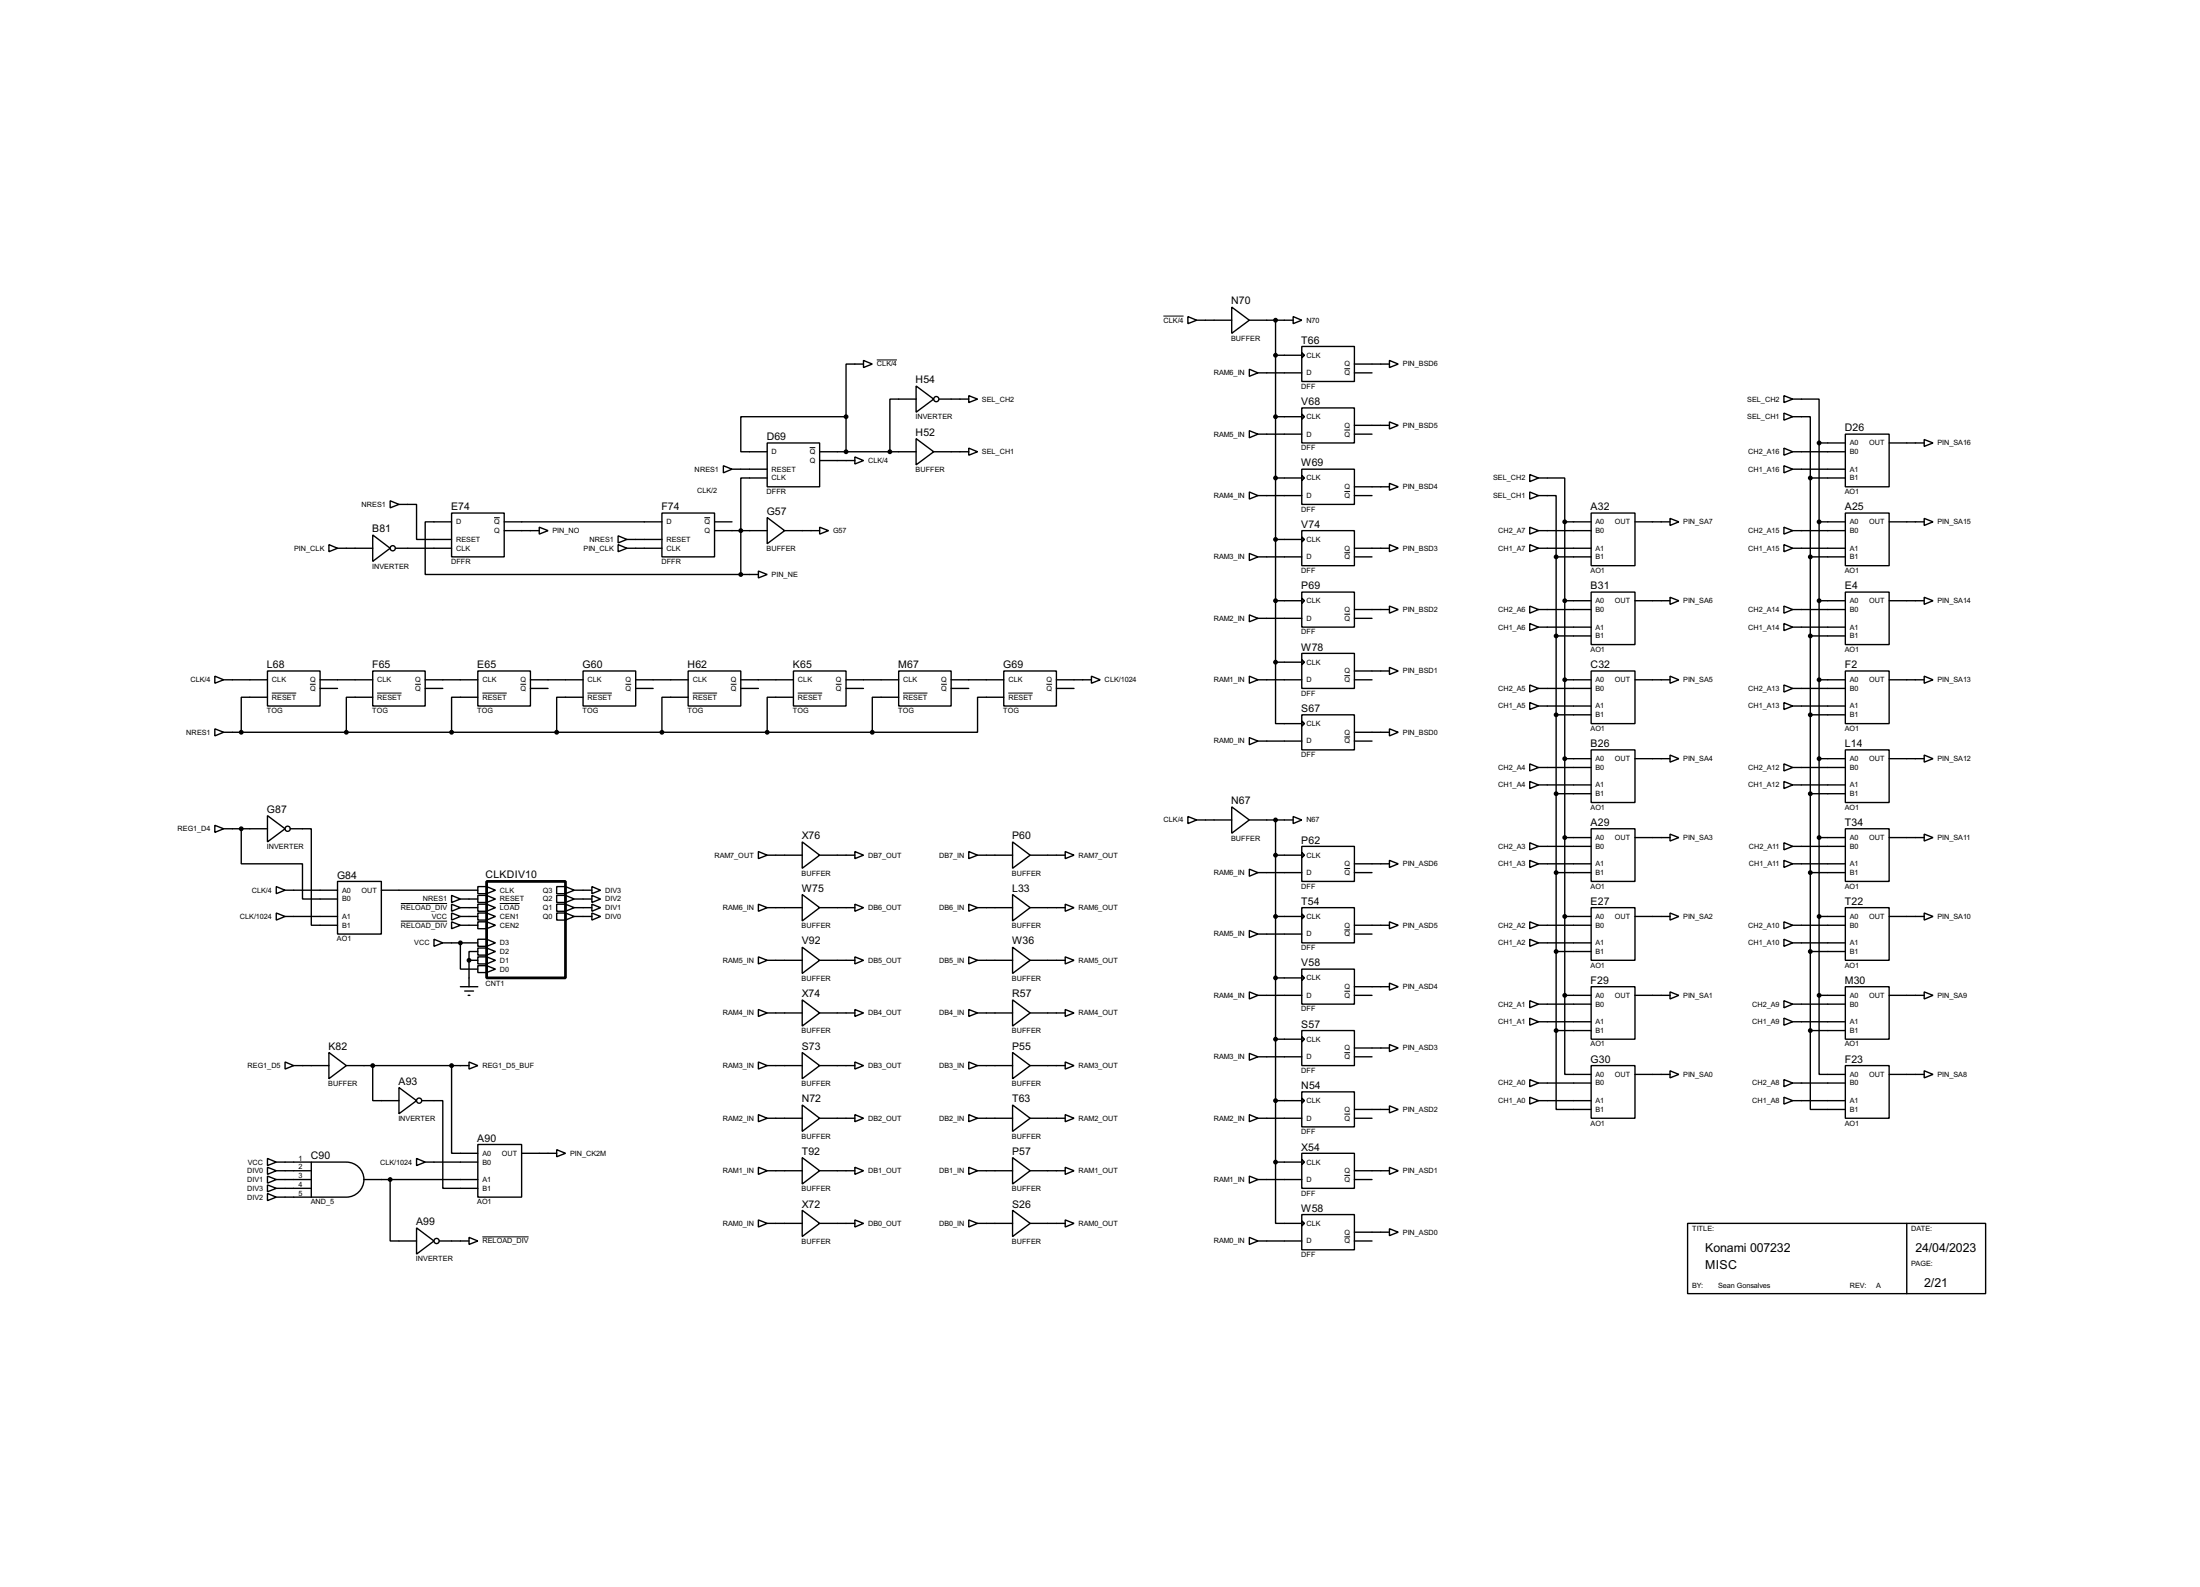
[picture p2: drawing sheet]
<svg xmlns="http://www.w3.org/2000/svg" width="637mm" height="460mm" viewBox="0 0 637 460" stroke-linecap="round" stroke-linejoin="round" font-family="sans-serif">
<g fill="none" stroke="#000" stroke-width=".4">
<path d="M344.2 91.7l2.6 1.1-2.6 1zM346.8 92.8h10.1M356.9 89l5.1 3.8-5.1 3.8zM362 92.8h12.7M369.6 92.8v99M374.7 91.7l2.5 1.1-2.5 1zM250.2 104.4l2.6 1.1-2.6 1zM250.2 105.5h-5v15.2M265.5 111.8l5.1 3.8-5.1 3.8zM265.5 115.6h-7.6v15.3M272.1 115.6h8.6M280.7 114.6l2.6 1-2.6 1z"/>
<path d="M362 107l2.5 1-2.5 1zM364.5 108h12.7M369.6 102.9h7.6M377.2 118.2h15.3v10.1h-15.3zM377.2 119.9l.8 .8-.8 .8zM377.2 100.4h15.3v10.1h-15.3zM377.2 102.2l.8 .7-.8 .8zM392.5 108h5.1M392.5 105.5h10.1M402.6 104.4l2.6 1.1-2.6 1zM516.9 114.6l2.6 1-2.6 1zM516.9 119.7l2.6 1-2.6 1z"/>
<path d="M519.5 115.6h7.6v12.7M209.6 134.9l2.5 1-2.5 1.1zM212.1 135.9h10.2M222.3 128.3h15.2v12.7h-15.2zM222.3 138.5h-7.6v27.9M237.5 130.9h28M237.5 133.4h10.2M245.2 120.7h-30.5v10.2h7.6M245.2 120.7v10.2M247.7 132.4l2.5 1-2.5 1zM265.5 127.1l5.1 3.8-5.1 3.8zM270.6 130.9h10.1"/>
<path d="M280.7 129.8l2.6 1.1-2.6 1zM362 124.8l2.5 1-2.5 1zM364.5 125.8h12.7M369.6 138.5h7.6M369.6 120.7h7.6M377.2 135.9h15.3v10.2h-15.3zM377.2 137.7l.8 .8-.8 .7zM392.5 123.2h10.1M392.5 125.8h5.1M402.6 122.2l2.6 1-2.6 1.1zM443.3 137.5l2.5 1-2.5 1zM445.8 138.5h7.6v12.7"/>
<path d="M516.9 129.8l2.6 1.1-2.6 1zM516.9 134.9l2.6 1-2.6 1.1zM519.5 120.7h5.1v17.8M519.5 130.9h15.2M519.5 135.9h15.2M524.6 138.5h10.1M524.6 138.5v160M527.1 128.3h7.6M527.1 128.3v160M534.7 125.8h12.7v15.2h-12.7zM547.4 128.3h10.2M557.6 127.3l2.5 1-2.5 1z"/>
<path d="M95.3 157.8l2.5 1-2.5 1zM97.8 158.8h10.2M108 155l5.1 3.8-5.1 3.8zM113.1 145.1l2.5 1-2.5 1zM114.6 158.8h16.3M115.6 146.1h5.1v10.2h10.2M130.9 148.6h15.2v12.7h-15.2zM130.9 151.2h-7.7v15.2h91.5M146.1 151.2h45.7M146.1 153.7h10.2M156.3 152.7l2.5 1-2.5 1zM179.1 157.8l2.6 1-2.6 1z"/>
<path d="M179.1 155.2l2.6 1.1-2.6 1zM181.7 158.8h10.1M181.7 156.3h10.1M191.8 148.6h15.3v12.7h-15.3zM207.1 151.2h5M207.1 153.7h15.2M222.3 149.9l5.1 3.8-5.1 3.8zM227.4 153.7h10.1M237.5 152.7l2.6 1-2.6 1zM362 142.5l2.5 1.1-2.5 1zM364.5 143.6h12.7M369.6 156.3h7.6"/>
<path d="M377.2 153.7h15.3v10.2h-15.3zM377.2 155.5l.8 .8-.8 .7zM392.5 158.8h10.1M392.5 141h10.1M392.5 143.6h5.1M402.6 140l2.6 1-2.6 1zM402.6 157.8l2.6 1-2.6 1zM443.3 152.7l2.5 1-2.5 1zM443.3 157.8l2.5 1-2.5 1zM443.3 142.5l2.5 1.1-2.5 1zM445.8 143.6h5.1v17.7M445.8 158.8h15.3"/>
<path d="M445.8 153.7h15.3M453.4 151.2h7.7M453.4 151.2v137.1M461.1 148.6h12.7v15.3h-12.7zM473.8 151.2h10.1M483.9 150.2l2.6 1-2.6 1zM516.9 157.8l2.6 1-2.6 1zM516.9 152.7l2.6 1-2.6 1zM519.5 158.8h15.2M519.5 153.7h15.2M527.1 151.2h7.6M534.7 148.6h12.7v15.3h-12.7z"/>
<path d="M547.4 151.2h10.2M557.6 150.2l2.5 1-2.5 1zM214.7 166.4h5.1M219.8 165.4l2.5 1-2.5 1zM362 160.3l2.5 1-2.5 1.1zM362 178.1l2.5 1-2.5 1zM364.5 161.3h12.7M364.5 179.1h12.7M369.6 174h7.6M377.2 171.5h15.3v10.2h-15.3zM377.2 173.3l.8 .7-.8 .8zM392.5 176.6h10.1"/>
<path d="M392.5 161.3h5.1M392.5 179.1h5.1M402.6 175.6l2.6 1-2.6 1zM443.3 175.6l2.5 1-2.5 1zM445.8 176.6h15.3M450.9 161.3h10.2M450.9 161.3v137.2M453.4 174h7.7M461.1 171.5h12.7v15.2h-12.7zM473.8 174h10.1M483.9 173l2.6 1-2.6 1.1zM516.9 175.6l2.6 1-2.6 1z"/>
<path d="M519.5 176.6h15.2M524.6 161.3h10.1M527.1 174h7.6M534.7 171.5h12.7v15.2h-12.7zM547.4 174h10.2M557.6 173l2.5 1-2.5 1.1zM62.3 195.9l2.5 1-2.5 1zM64.8 196.9h12.7M77.5 194.4h15.3v10.1h-15.3zM92.8 196.9h15.2M92.8 199.4h5M108 194.4h15.2v10.1h-15.2z"/>
<path d="M123.2 196.9h15.3M123.2 199.4h5.1M138.5 194.4h15.2v10.1h-15.2zM153.7 196.9h15.3M153.7 199.4h5.1M169 194.4h15.2v10.1h-15.2zM184.2 196.9h15.2M184.2 199.4h5.1M199.4 194.4h15.3v10.1h-15.3zM214.7 196.9h15.2M214.7 199.4h5.1M229.9 194.4h15.3v10.1h-15.3z"/>
<path d="M245.2 196.9h15.2M245.2 199.4h5M260.4 194.4h15.2v10.1h-15.2zM275.6 196.9h15.3M275.6 199.4h5.1M290.9 194.4h15.2v10.1h-15.2zM306.1 196.9h10.2M306.1 199.4h5.1M316.3 195.9l2.5 1-2.5 1zM362 195.9l2.5 1-2.5 1zM364.5 196.9h12.7M369.6 191.8v17.8h7.6"/>
<path d="M369.6 191.8h7.6M377.2 189.3h15.3v10.1h-15.3zM377.2 191.1l.8 .7-.8 .8zM392.5 196.9h5.1M392.5 194.4h10.1M402.6 193.3l2.6 1.1-2.6 1zM443.3 198.4l2.5 1-2.5 1.1zM443.3 180.6l2.5 1.1-2.5 1zM445.8 199.4h15.3M445.8 181.7h15.3M450.9 184.2h10.2M453.4 196.9h7.7"/>
<path d="M461.1 194.4h12.7v15.2h-12.7zM473.8 196.9h10.1M483.9 195.9l2.6 1-2.6 1zM516.9 198.4l2.6 1-2.6 1.1zM516.9 180.6l2.6 1.1-2.6 1zM519.5 199.4h15.2M519.5 181.7h15.2M524.6 184.2h10.1M527.1 196.9h7.6M534.7 194.4h12.7v15.2h-12.7zM547.4 196.9h10.2M557.6 195.9l2.5 1-2.5 1z"/>
<path d="M62.3 211.1l2.5 1-2.5 1.1zM64.8 212.1h188M77.5 202h-7.6v10.1M108 202h-7.6v10.1M138.5 202h-7.6v10.1M169 202h-7.7v10.1M199.4 202h-7.6v10.1M229.9 202h-7.6v10.1M260.4 202h-7.6v10.1M290.9 202h-7.6v10.1h-30.5M362 213.7l2.5 1-2.5 1zM364.5 214.7h12.7"/>
<path d="M377.2 207.1h15.3v10.1h-15.3zM377.2 208.8l.8 .8-.8 .8zM392.5 212.1h10.1M392.5 214.7h5.1M402.6 211.1l2.6 1-2.6 1.1zM443.3 203.5l2.5 1-2.5 1zM445.8 204.5h15.3M450.9 207.1h10.2M453.4 219.8h7.7M461.1 217.2h12.7v15.3h-12.7zM473.8 219.8h10.1M483.9 218.7l2.6 1.1-2.6 1z"/>
<path d="M516.9 203.5l2.6 1-2.6 1zM519.5 204.5h15.2M524.6 207.1h10.1M527.1 219.8h7.6M534.7 217.2h12.7v15.3h-12.7zM547.4 219.8h10.2M557.6 218.7l2.5 1.1-2.5 1zM62.3 239.1l2.5 1-2.5 1zM77.5 236.3l5.1 3.8-5.1 3.8zM344.2 236.5l2.6 1-2.6 1.1zM346.8 237.5h10.1M356.9 233.7l5.1 3.8-5.1 3.9z"/>
<path d="M362 237.5h12.7M369.6 237.5v99.1M374.7 236.5l2.5 1-2.5 1.1zM443.3 221.3l2.5 1-2.5 1zM443.3 226.4l2.5 1-2.5 1zM445.8 222.3h15.3M445.8 227.4h15.3M450.9 229.9h10.2M516.9 221.3l2.6 1-2.6 1zM516.9 226.4l2.6 1-2.6 1zM519.5 222.3h15.2M519.5 227.4h15.2"/>
<path d="M524.6 229.9h10.1M64.8 240.1h12.7M69.9 240.1v10.1h17.8v10.2h10.1M80.1 256.8l2.5 1.1-2.5 1zM82.6 257.9h15.2M84.1 240.1h6.1v27.9h7.6M97.8 255.3h12.7v15.3h-12.7zM110.5 257.9h28M130.9 259.4l2.5 1-2.5 1zM138.5 256.8h2.5l2.6 1.1-2.6 1h-2.5zM138.5 259.4h2.5l2.6 1-2.6 1h-2.5zM141 256.8v2.1"/>
<path d="M141 259.4v2M161.3 259.4h2.6l2.5 1-2.5 1h-2.6zM161.3 256.8h2.6l2.5 1.1-2.5 1h-2.6zM163.9 256.8v2.1M163.9 259.4v2M166.4 257.9h5.1M171.5 259.4l2.5 1-2.5 1zM171.5 256.8l2.5 1.1-2.5 1zM219.8 246.7l2.5 1-2.5 1zM222.3 247.7h10.2M232.5 243.9l5 3.8-5 3.8zM232.5 259.1l5 3.8-5 3.9z"/>
<path d="M237.5 247.7h10.2M247.7 246.7l2.5 1-2.5 1zM280.7 246.7l2.6 1-2.6 1zM283.3 247.7h10.1M293.4 243.9l5.1 3.8-5.1 3.8zM293.4 259.1l5.1 3.8-5.1 3.9zM298.5 247.7h10.2M308.7 246.7l2.5 1-2.5 1zM362 251.8l2.5 1-2.5 1zM364.5 252.8h12.7M369.6 247.7h7.6M377.2 245.2h15.3v10.1h-15.3z"/>
<path d="M377.2 246.9l.8 .8-.8 .8zM392.5 252.8h5.1M392.5 250.2h10.1M402.6 249.2l2.6 1-2.6 1.1zM443.3 244.1l2.5 1.1-2.5 1zM443.3 249.2l2.5 1-2.5 1.1zM445.8 245.2h15.3M445.8 250.2h15.3M450.9 252.8h10.2M453.4 242.6h7.7M461.1 240.1h12.7v15.2h-12.7zM473.8 242.6h10.1"/>
<path d="M483.9 241.6l2.6 1-2.6 1zM516.9 244.1l2.6 1.1-2.6 1zM516.9 249.2l2.6 1-2.6 1.1zM519.5 245.2h15.2M519.5 250.2h15.2M524.6 252.8h10.1M527.1 242.6h7.6M534.7 240.1h12.7v15.2h-12.7zM547.4 242.6h10.2M557.6 241.6l2.5 1-2.5 1zM80.1 264.5l2.5 1-2.5 1zM82.6 265.5h15.2"/>
<path d="M125.8 272.1l2.5 1-2.5 1zM128.3 273.1h10.2M130.9 261.9l2.5 1-2.5 1.1zM130.9 267l2.5 1-2.5 1zM130.9 264.5l2.5 1-2.5 1zM133.4 273.1v7.6h5.1M133.4 265.5h5.1M133.4 268h5.1M133.4 262.9h5.1M133.4 260.4h5.1M135.9 278.2h2.6M135.9 278.2v7.6"/>
<path d="M138.5 261.9h2.5l2.6 1-2.6 1.1h-2.5zM138.5 272.1h2.5l2.6 1-2.6 1h-2.5zM138.5 274.6h2.5l2.6 1-2.6 1.1h-2.5zM138.5 277.2h2.5l2.6 1-2.6 1h-2.5zM138.5 279.7h2.5l2.6 1-2.6 1h-2.5zM138.5 264.5h2.5l2.6 1-2.6 1h-2.5zM138.5 267h2.5l2.6 1-2.6 1h-2.5zM138.5 275.6h-2.6v2.6M141 261.9v2.1M141 264.5v2M141 267v2M141 272.1v2"/>
<path d="M141 274.6v2.1M141 277.2v2M141 279.7v2M161.3 264.5h2.6l2.5 1-2.5 1h-2.6zM161.3 261.9h2.6l2.5 1-2.5 1.1h-2.6zM163.9 261.9v2.1M163.9 264.5v2M166.4 265.5h5.1M166.4 262.9h5.1M166.4 260.4h5.1M171.5 264.5l2.5 1-2.5 1zM171.5 261.9l2.5 1-2.5 1.1z"/>
<path d="M219.8 277.2l2.5 1-2.5 1zM219.8 261.9l2.5 1-2.5 1.1zM222.3 278.2h10.2M222.3 262.9h10.2M232.5 274.4l5 3.8-5 3.8zM237.5 278.2h10.2M237.5 262.9h10.2M247.7 277.2l2.5 1-2.5 1zM247.7 261.9l2.5 1-2.5 1.1zM280.7 261.9l2.6 1-2.6 1.1zM280.7 277.2l2.6 1-2.6 1zM283.3 278.2h10.1"/>
<path d="M283.3 262.9h10.1M293.4 274.4l5.1 3.8-5.1 3.8zM298.5 278.2h10.2M298.5 262.9h10.2M308.7 277.2l2.5 1-2.5 1zM308.7 261.9l2.5 1-2.5 1.1zM362 269.5l2.5 1.1-2.5 1zM364.5 270.6h12.7M369.6 265.5h7.6M377.2 262.9h15.3v10.2h-15.3zM377.2 264.7l.8 .8-.8 .7zM392.5 268h10.1"/>
<path d="M392.5 270.6h5.1M402.6 267l2.6 1-2.6 1zM443.3 272.1l2.5 1-2.5 1zM443.3 267l2.5 1-2.5 1zM445.8 273.1h15.3M445.8 268h15.3M450.9 275.6h10.2M453.4 265.5h7.7M461.1 262.9h12.7v15.3h-12.7zM473.8 265.5h10.1M483.9 264.5l2.6 1-2.6 1zM516.9 267l2.6 1-2.6 1z"/>
<path d="M516.9 272.1l2.6 1-2.6 1zM519.5 273.1h15.2M519.5 268h15.2M524.6 275.6h10.1M527.1 265.5h7.6M534.7 262.9h12.7v15.3h-12.7zM547.4 265.5h10.2M557.6 264.5l2.5 1-2.5 1zM133.4 285.8h5.1M134.7 287.1h2.5M135.7 288.3h.5M219.8 292.4l2.5 1-2.5 1z"/>
<path d="M222.3 293.4h10.2M232.5 289.6l5 3.8-5 3.8zM237.5 293.4h10.2M247.7 292.4l2.5 1-2.5 1zM280.7 292.4l2.6 1-2.6 1zM283.3 293.4h10.1M293.4 289.6l5.1 3.8-5.1 3.8zM298.5 293.4h10.2M308.7 292.4l2.5 1-2.5 1zM362 287.3l2.5 1-2.5 1.1zM364.5 288.3h12.7M369.6 283.3h7.6"/>
<path d="M377.2 298.5h15.3v10.2h-15.3zM377.2 280.7h15.3v10.2h-15.3zM377.2 282.5l.8 .8-.8 .7zM392.5 288.3h5.1M392.5 285.8h10.1M402.6 284.8l2.6 1-2.6 1zM443.3 289.9l2.5 1-2.5 1zM443.3 294.9l2.5 1.1-2.5 1zM445.8 290.9h15.3M445.8 296h15.3M450.9 298.5v22.9h10.2M450.9 298.5h10.2"/>
<path d="M453.4 288.3v22.9h7.7M453.4 288.3h7.7M461.1 285.8h12.7v15.2h-12.7zM473.8 288.3h10.1M483.9 287.3l2.6 1-2.6 1.1zM516.9 289.9l2.6 1-2.6 1zM516.9 294.9l2.6 1.1-2.6 1zM519.5 290.9h15.2M519.5 296h15.2M524.6 298.5v22.9h10.1M524.6 298.5h10.1M527.1 288.3v22.9h7.6"/>
<path d="M527.1 288.3h7.6M534.7 285.8h12.7v15.2h-12.7zM547.4 288.3h10.2M557.6 287.3l2.5 1-2.5 1.1zM82.6 307.6l2.5 1.1-2.5 1zM85.1 308.7h10.2M95.3 304.9l5.1 3.8-5.1 3.8zM100.4 308.7h35.5M108 308.7v10.1h7.6M115.6 315l5.1 3.8-5.1 3.8zM122.2 318.8h6.1v25.4h10.2M130.9 308.7v25.4h7.6"/>
<path d="M135.9 307.6l2.6 1.1-2.6 1zM219.8 307.6l2.5 1.1-2.5 1zM222.3 308.7h10.2M232.5 304.9l5 3.8-5 3.8zM237.5 308.7h10.2M247.7 307.6l2.5 1.1-2.5 1zM280.7 307.6l2.6 1.1-2.6 1zM283.3 308.7h10.1M293.4 304.9l5.1 3.8-5.1 3.8zM298.5 308.7h10.2M308.7 307.6l2.5 1.1-2.5 1zM362 305.1l2.5 1-2.5 1z"/>
<path d="M364.5 306.1h12.7M369.6 318.8h7.6M369.6 301h7.6M377.2 300.3l.8 .7-.8 .8zM377.2 316.3h15.3v10.1h-15.3zM377.2 318.1l.8 .7-.8 .8zM392.5 303.6h10.1M392.5 306.1h5.1M402.6 302.6l2.6 1-2.6 1zM443.3 317.8l2.5 1-2.5 1zM443.3 312.7l2.5 1-2.5 1.1zM445.8 318.8h15.3"/>
<path d="M445.8 313.7h15.3M461.1 308.7h12.7v15.2h-12.7zM473.8 311.2h10.1M483.9 310.2l2.6 1-2.6 1zM516.9 312.7l2.6 1-2.6 1.1zM516.9 317.8l2.6 1-2.6 1zM519.5 318.8h15.2M519.5 313.7h15.2M534.7 308.7h12.7v15.2h-12.7zM547.4 311.2h10.2M557.6 310.2l2.5 1-2.5 1zM77.5 335.6l2.6 1-2.6 1z"/>
<path d="M77.5 338.1l2.6 1-2.6 1.1zM80.1 339.1h10.1M80.1 336.6h10.1M90.2 336.6h10.2a5.1 5.1 0 0 1 5.1 5.1 5.1 5.1 0 0 1-5.1 5.1h-10.2zM120.7 335.6l2.5 1-2.5 1zM123.2 336.6h15.3M138.5 331.5h12.7v15.3h-12.7zM151.2 334.1h10.1M161.3 333l2.6 1.1-2.6 1zM219.8 338.1l2.5 1-2.5 1.1zM219.8 322.9l2.5 1-2.5 1zM222.3 323.9h10.2"/>
<path d="M222.3 339.1h10.2M232.5 320.1l5 3.8-5 3.8zM232.5 335.3l5 3.8-5 3.9zM237.5 323.9h10.2M237.5 339.1h10.2M247.7 322.9l2.5 1-2.5 1zM247.7 338.1l2.5 1-2.5 1.1zM280.7 338.1l2.6 1-2.6 1.1zM280.7 322.9l2.6 1-2.6 1zM283.3 323.9h10.1M283.3 339.1h10.1M293.4 335.3l5.1 3.8-5.1 3.9z"/>
<path d="M293.4 320.1l5.1 3.8-5.1 3.8zM298.5 323.9h10.2M298.5 339.1h10.2M308.7 338.1l2.5 1-2.5 1.1zM308.7 322.9l2.5 1-2.5 1zM362 322.9l2.5 1-2.5 1zM364.5 323.9h12.7M369.6 336.6v17.8h7.6M369.6 336.6h7.6M377.2 334.1h15.3v10.1h-15.3zM377.2 335.8l.8 .8-.8 .8zM392.5 323.9h5.1"/>
<path d="M392.5 339.1h10.1M392.5 321.4h10.1M402.6 338.1l2.6 1-2.6 1.1zM402.6 320.3l2.6 1.1-2.6 1zM77.5 345.7l2.6 1.1-2.6 1zM77.5 343.2l2.6 1-2.6 1zM77.5 340.7l2.6 1-2.6 1zM80.1 341.7h10.1M80.1 346.8h10.1M80.1 344.2h10.1M105.5 341.7h33M113.1 341.7v17.8h7.6"/>
<path d="M120.7 355.7l5.1 3.8-5.1 3.8zM127.3 359.5h8.6M135.9 358.4l2.6 1.1-2.6 1zM219.8 353.4l2.5 1-2.5 1zM222.3 354.4h10.2M232.5 350.6l5 3.8-5 3.8zM237.5 354.4h10.2M247.7 353.4l2.5 1-2.5 1zM280.7 353.4l2.6 1-2.6 1zM283.3 354.4h10.1M293.4 350.6l5.1 3.8-5.1 3.8zM298.5 354.4h10.2"/>
<path d="M308.7 353.4l2.5 1-2.5 1zM362 358.4l2.5 1.1-2.5 1zM362 340.7l2.5 1-2.5 1zM364.5 359.5h12.7M364.5 341.7h12.7M377.2 351.8h15.3v10.2h-15.3zM377.2 353.6l.8 .8-.8 .7zM392.5 359.5h5.1M392.5 341.7h5.1M392.5 356.9h10.1M402.6 355.9l2.6 1-2.6 1zM489 354.4h86.4v20.3h-86.4z"/>
<path d="M552.5 354.4v20.3"/>
<circle cx="271.3" cy="115.6" r=".75"/>
<circle cx="113.8" cy="158.8" r=".75"/>
<circle cx="83.3" cy="240.1" r=".75"/>
<circle cx="121.4" cy="318.8" r=".75"/>
<circle cx="126.5" cy="359.5" r=".75"/>
</g>
<g fill="none" stroke="#000" stroke-width=".29">
<path d="M337.1 91.6h5.9M254.1 104.3h5.8M389.6 106.8h1.6M234.6 129.7h1.7M389.6 124.6h1.6M143.2 150h1.6M204.1 150h1.7M389.6 142.4h1.6M389.6 177.9h1.6M389.6 160.1h1.6M89.8 198.2h1.7M120.3 198.2h1.7"/>
<path d="M150.8 198.2h1.7M181.3 198.2h1.6M211.8 198.2h1.6M242.2 198.2h1.7M272.7 198.2h1.7M303.2 198.2h1.7M389.6 195.7h1.6M78.8 200.8h7.1M109.3 200.8h7.1M139.8 200.8h7.1M170.2 200.8h7.1M200.7 200.8h7.1"/>
<path d="M231.2 200.8h7.1M261.7 200.8h7.1M292.2 200.8h7.1M389.6 213.5h1.6M389.6 251.6h1.6M116.2 261.7h13.4M116.2 266.8h13.4M144.8 261.7h5.8M389.6 269.4h1.6M389.6 287.1h1.6M389.6 304.9h1.6M389.6 322.7h1.6"/>
<path d="M139.8 358.3h13.4M389.6 358.3h1.6M389.6 340.5h1.6"/>
</g>
<g fill="#000" stroke="#000" stroke-width=".4">
<circle cx="369.6" cy="92.8" r=".5"/>
<circle cx="369.6" cy="102.9" r=".5"/>
<circle cx="245.1" cy="120.7" r=".5"/>
<circle cx="245.1" cy="130.9" r=".5"/>
<circle cx="257.8" cy="130.9" r=".5"/>
<circle cx="369.6" cy="138.5" r=".5"/>
<circle cx="369.6" cy="120.7" r=".5"/>
<circle cx="524.5" cy="138.5" r=".5"/>
<circle cx="527.1" cy="128.3" r=".5"/>
<circle cx="214.6" cy="153.7" r=".5"/>
<circle cx="369.6" cy="156.3" r=".5"/>
<circle cx="453.4" cy="151.2" r=".5"/>
<circle cx="527.1" cy="151.2" r=".5"/>
<circle cx="214.6" cy="166.4" r=".5"/>
<circle cx="369.6" cy="174" r=".5"/>
<circle cx="450.9" cy="161.3" r=".5"/>
<circle cx="453.4" cy="174" r=".5"/>
<circle cx="524.5" cy="161.3" r=".5"/>
<circle cx="527.1" cy="174" r=".5"/>
<circle cx="369.6" cy="191.8" r=".5"/>
<circle cx="450.9" cy="184.2" r=".5"/>
<circle cx="453.4" cy="196.9" r=".5"/>
<circle cx="524.5" cy="184.2" r=".5"/>
<circle cx="527.1" cy="196.9" r=".5"/>
<circle cx="69.9" cy="212.1" r=".5"/>
<circle cx="100.3" cy="212.1" r=".5"/>
<circle cx="130.8" cy="212.1" r=".5"/>
<circle cx="161.3" cy="212.1" r=".5"/>
<circle cx="191.8" cy="212.1" r=".5"/>
<circle cx="222.3" cy="212.1" r=".5"/>
<circle cx="252.7" cy="212.1" r=".5"/>
<circle cx="450.9" cy="207.1" r=".5"/>
<circle cx="453.4" cy="219.8" r=".5"/>
<circle cx="524.5" cy="207.1" r=".5"/>
<circle cx="527.1" cy="219.8" r=".5"/>
<circle cx="369.6" cy="237.5" r=".5"/>
<circle cx="450.9" cy="229.9" r=".5"/>
<circle cx="524.5" cy="229.9" r=".5"/>
<circle cx="69.9" cy="240.1" r=".5"/>
<circle cx="369.6" cy="247.7" r=".5"/>
<circle cx="450.9" cy="252.8" r=".5"/>
<circle cx="453.4" cy="242.6" r=".5"/>
<circle cx="524.5" cy="252.8" r=".5"/>
<circle cx="527.1" cy="242.6" r=".5"/>
<circle cx="133.4" cy="273.1" r=".5"/>
<circle cx="135.9" cy="278.2" r=".5"/>
<circle cx="369.6" cy="265.5" r=".5"/>
<circle cx="450.9" cy="275.6" r=".5"/>
<circle cx="453.4" cy="265.5" r=".5"/>
<circle cx="524.5" cy="275.6" r=".5"/>
<circle cx="527.1" cy="265.5" r=".5"/>
<circle cx="369.6" cy="283.3" r=".5"/>
<circle cx="450.9" cy="298.5" r=".5"/>
<circle cx="453.4" cy="288.3" r=".5"/>
<circle cx="524.5" cy="298.5" r=".5"/>
<circle cx="527.1" cy="288.3" r=".5"/>
<circle cx="108" cy="308.7" r=".5"/>
<circle cx="130.8" cy="308.7" r=".5"/>
<circle cx="369.6" cy="318.8" r=".5"/>
<circle cx="369.6" cy="301" r=".5"/>
<circle cx="369.6" cy="336.6" r=".5"/>
<circle cx="113" cy="341.7" r=".5"/>
</g>
<path d="M141 255.3h22.9v28h-22.9z" fill="none" stroke="#000" stroke-width=".8"/>
<g font-size="4">
<text x="494.1" y="362.5">Konami 007232</text>
<text x="555" y="362.5">24/04/2023</text>
<text x="494.1" y="367.6">MISC</text>
<text x="557.6" y="372.7">2/21</text>
</g>
<g font-size="3.4">
<text x="356.8" y="88.2">N70</text>
<text x="377.1" y="99.5">T66</text>
<text x="265.3" y="111">H54</text>
<text x="377.1" y="117.4">V68</text>
<text x="534.6" y="124.9">D26</text>
<text x="222.2" y="127.5">D69</text>
<text x="265.3" y="126.3">H52</text>
<text x="377.1" y="135.1">W69</text>
<text x="130.7" y="147.8">E74</text>
<text x="191.7" y="147.8">F74</text>
<text x="222.2" y="149.1">G57</text>
<text x="460.9" y="147.8">A32</text>
<text x="534.6" y="147.8">A25</text>
<text x="107.9" y="154.2">B81</text>
<text x="377.1" y="152.9">V74</text>
<text x="377.1" y="170.7">P69</text>
<text x="460.9" y="170.7">B31</text>
<text x="534.6" y="170.7">E4</text>
<text x="377.1" y="188.5">W78</text>
<text x="77.4" y="193.6">L68</text>
<text x="107.9" y="193.6">F65</text>
<text x="138.3" y="193.6">E65</text>
<text x="168.8" y="193.6">G60</text>
<text x="199.3" y="193.6">H62</text>
<text x="229.8" y="193.6">K65</text>
<text x="260.3" y="193.6">M67</text>
<text x="290.7" y="193.6">G69</text>
<text x="460.9" y="193.6">C32</text>
<text x="534.6" y="193.6">F2</text>
<text x="377.1" y="206.3">S67</text>
<text x="460.9" y="216.4">B26</text>
<text x="534.6" y="216.4">L14</text>
<text x="356.8" y="232.9">N67</text>
<text x="77.4" y="235.5">G87</text>
<text x="460.9" y="239.3">A29</text>
<text x="534.6" y="239.3">T34</text>
<text x="232.3" y="243.1">X76</text>
<text x="293.3" y="243.1">P60</text>
<text x="377.1" y="244.4">P62</text>
<text x="97.7" y="254.5">G84</text>
<text x="140.7" y="254.3">CLKDIV10</text>
<text x="232.3" y="258.3">W75</text>
<text x="293.3" y="258.3">L33</text>
<text x="377.1" y="262.1">T54</text>
<text x="460.9" y="262.1">E27</text>
<text x="534.6" y="262.1">T22</text>
<text x="232.3" y="273.6">V92</text>
<text x="293.3" y="273.6">W36</text>
<text x="377.1" y="279.9">V58</text>
<text x="460.9" y="285">F29</text>
<text x="534.6" y="285">M30</text>
<text x="232.3" y="288.8">X74</text>
<text x="293.3" y="288.8">R57</text>
<text x="377.1" y="297.7">S57</text>
<text x="95.2" y="304.1">K82</text>
<text x="232.3" y="304.1">S73</text>
<text x="293.3" y="304.1">P55</text>
<text x="460.9" y="307.9">G30</text>
<text x="534.6" y="307.9">F23</text>
<text x="115.5" y="314.2">A93</text>
<text x="377.1" y="315.5">N54</text>
<text x="232.3" y="319.3">N72</text>
<text x="293.3" y="319.3">T63</text>
<text x="90.1" y="335.8">C90</text>
<text x="138.3" y="330.7">A90</text>
<text x="232.3" y="334.5">T92</text>
<text x="293.3" y="334.5">P57</text>
<text x="377.1" y="333.3">X54</text>
<text x="232.3" y="349.8">X72</text>
<text x="293.3" y="349.8">S26</text>
<text x="377.1" y="351">W58</text>
<text x="120.6" y="354.9">A99</text>
</g>
<g font-size="2.4">
<text x="337.1" y="93.5">CLK/4</text>
<text x="378.5" y="93.5">N70</text>
<text x="356.7" y="98.7">BUFFER</text>
<text x="254.1" y="106.2">CLK/4</text>
<text x="378.5" y="103.6">CLK</text>
<text x="389.6" y="106.2">Q</text>
<text x="406.5" y="106.2">PIN_BSD6</text>
<text x="351.7" y="108.7">RAM6_IN</text>
<text x="377" y="112.6">DFF</text>
<text x="378.5" y="108.7">D</text>
<text x="389.6" y="108.7">Q</text>
<text x="284.5" y="116.3">SEL_CH2</text>
<text x="506.3" y="116.3">SEL_CH2</text>
<text x="265.3" y="121.5">INVERTER</text>
<text x="378.5" y="121.4">CLK</text>
<text x="389.6" y="123.9">Q</text>
<text x="406.5" y="123.9">PIN_BSD5</text>
<text x="506.3" y="121.4">SEL_CH1</text>
<text x="223.6" y="131.6">D</text>
<text x="234.6" y="131.6">Q</text>
<text x="284.5" y="131.6">SEL_CH1</text>
<text x="351.7" y="126.4">RAM5_IN</text>
<text x="377" y="130.4">DFF</text>
<text x="378.5" y="126.4">D</text>
<text x="389.6" y="126.4">Q</text>
<text x="506.6" y="131.6">CH2_A16</text>
<text x="536" y="131.6">B0</text>
<text x="536" y="129">A0</text>
<text x="541.6" y="129">OUT</text>
<text x="561.4" y="129">PIN_SA16</text>
<text x="201.3" y="136.6">NRES1</text>
<text x="223.6" y="136.6">RESET</text>
<text x="234.6" y="134.1">Q</text>
<text x="251.5" y="134.1">CLK/4</text>
<text x="265.3" y="136.8">BUFFER</text>
<text x="506.6" y="136.6">CH1_A16</text>
<text x="536" y="136.6">A1</text>
<text x="202" y="142.9">CLK/2</text>
<text x="222.1" y="143.1">DFFR</text>
<text x="223.6" y="139.2">CLK</text>
<text x="378.5" y="139.2">CLK</text>
<text x="389.6" y="141.7">Q</text>
<text x="406.5" y="141.7">PIN_BSD4</text>
<text x="432.6" y="139.2">SEL_CH2</text>
<text x="534.5" y="143.1">AO1</text>
<text x="536" y="139.2">B1</text>
<text x="104.8" y="146.8">NRES1</text>
<text x="351.7" y="144.3">RAM4_IN</text>
<text x="377" y="148.2">DFF</text>
<text x="378.5" y="144.3">D</text>
<text x="389.6" y="144.3">Q</text>
<text x="432.6" y="144.3">SEL_CH1</text>
<text x="132.1" y="151.9">D</text>
<text x="143.2" y="151.9">Q</text>
<text x="143.2" y="154.4">Q</text>
<text x="160.1" y="154.4">PIN_NO</text>
<text x="193.1" y="151.9">D</text>
<text x="204.1" y="151.9">Q</text>
<text x="204.1" y="154.4">Q</text>
<text x="241.4" y="154.4">G57</text>
<text x="434.1" y="154.4">CH2_A7</text>
<text x="462.3" y="154.4">B0</text>
<text x="462.3" y="151.9">A0</text>
<text x="467.9" y="151.9">OUT</text>
<text x="487.7" y="151.9">PIN_SA7</text>
<text x="506.6" y="154.4">CH2_A15</text>
<text x="536" y="154.4">B0</text>
<text x="536" y="151.9">A0</text>
<text x="541.6" y="151.9">OUT</text>
<text x="561.4" y="151.9">PIN_SA15</text>
<text x="85.2" y="159.5">PIN_CLK</text>
<text x="132.1" y="157">RESET</text>
<text x="132.1" y="159.5">CLK</text>
<text x="169.1" y="159.5">PIN_CLK</text>
<text x="170.8" y="157">NRES1</text>
<text x="193.1" y="157">RESET</text>
<text x="193.1" y="159.5">CLK</text>
<text x="222.1" y="159.6">BUFFER</text>
<text x="378.5" y="157">CLK</text>
<text x="389.6" y="159.5">Q</text>
<text x="406.5" y="159.5">PIN_BSD3</text>
<text x="434.1" y="159.5">CH1_A7</text>
<text x="462.3" y="159.5">A1</text>
<text x="506.6" y="159.5">CH1_A15</text>
<text x="536" y="159.5">A1</text>
<text x="107.8" y="164.7">INVERTER</text>
<text x="130.7" y="163.4">DFFR</text>
<text x="191.6" y="163.4">DFFR</text>
<text x="223.6" y="167.1">PIN_NE</text>
<text x="351.7" y="162">RAM3_IN</text>
<text x="377" y="166">DFF</text>
<text x="378.5" y="162">D</text>
<text x="389.6" y="162">Q</text>
<text x="460.9" y="166">AO1</text>
<text x="462.3" y="162">B1</text>
<text x="534.5" y="166">AO1</text>
<text x="536" y="162">B1</text>
<text x="351.7" y="179.8">RAM2_IN</text>
<text x="378.5" y="174.7">CLK</text>
<text x="378.5" y="179.8">D</text>
<text x="389.6" y="177.3">Q</text>
<text x="389.6" y="179.8">Q</text>
<text x="406.5" y="177.3">PIN_BSD2</text>
<text x="434.1" y="177.3">CH2_A6</text>
<text x="462.3" y="177.3">B0</text>
<text x="462.3" y="174.7">A0</text>
<text x="467.9" y="174.7">OUT</text>
<text x="487.7" y="174.7">PIN_SA6</text>
<text x="506.6" y="177.3">CH2_A14</text>
<text x="536" y="177.3">B0</text>
<text x="536" y="174.7">A0</text>
<text x="541.6" y="174.7">OUT</text>
<text x="561.4" y="174.7">PIN_SA14</text>
<text x="377" y="183.8">DFF</text>
<text x="434.1" y="182.4">CH1_A6</text>
<text x="462.3" y="182.4">A1</text>
<text x="462.3" y="184.9">B1</text>
<text x="506.6" y="182.4">CH1_A14</text>
<text x="536" y="182.4">A1</text>
<text x="536" y="184.9">B1</text>
<text x="460.9" y="188.8">AO1</text>
<text x="534.5" y="188.8">AO1</text>
<text x="55.2" y="197.6">CLK/4</text>
<text x="78.8" y="197.6">CLK</text>
<text x="89.8" y="197.6">Q</text>
<text x="109.3" y="197.6">CLK</text>
<text x="120.3" y="197.6">Q</text>
<text x="139.8" y="197.6">CLK</text>
<text x="150.8" y="197.6">Q</text>
<text x="170.2" y="197.6">CLK</text>
<text x="181.3" y="197.6">Q</text>
<text x="200.7" y="197.6">CLK</text>
<text x="211.8" y="197.6">Q</text>
<text x="231.2" y="197.6">CLK</text>
<text x="242.2" y="197.6">Q</text>
<text x="261.7" y="197.6">CLK</text>
<text x="272.7" y="197.6">Q</text>
<text x="292.2" y="197.6">CLK</text>
<text x="303.2" y="197.6">Q</text>
<text x="320.1" y="197.6">CLK/1024</text>
<text x="351.7" y="197.6">RAM1_IN</text>
<text x="378.5" y="192.5">CLK</text>
<text x="378.5" y="197.6">D</text>
<text x="389.6" y="195.1">Q</text>
<text x="389.6" y="197.6">Q</text>
<text x="406.5" y="195.1">PIN_BSD1</text>
<text x="462.3" y="197.6">A0</text>
<text x="467.9" y="197.6">OUT</text>
<text x="487.7" y="197.6">PIN_SA5</text>
<text x="536" y="197.6">A0</text>
<text x="541.6" y="197.6">OUT</text>
<text x="561.4" y="197.6">PIN_SA13</text>
<text x="78.8" y="202.7">RESET</text>
<text x="89.8" y="200.1">Q</text>
<text x="109.3" y="202.7">RESET</text>
<text x="120.3" y="200.1">Q</text>
<text x="139.8" y="202.7">RESET</text>
<text x="150.8" y="200.1">Q</text>
<text x="170.2" y="202.7">RESET</text>
<text x="181.3" y="200.1">Q</text>
<text x="200.7" y="202.7">RESET</text>
<text x="211.8" y="200.1">Q</text>
<text x="231.2" y="202.7">RESET</text>
<text x="242.2" y="200.1">Q</text>
<text x="261.7" y="202.7">RESET</text>
<text x="272.7" y="200.1">Q</text>
<text x="292.2" y="202.7">RESET</text>
<text x="303.2" y="200.1">Q</text>
<text x="377" y="201.5">DFF</text>
<text x="434.1" y="200.1">CH2_A5</text>
<text x="462.3" y="200.1">B0</text>
<text x="506.6" y="200.1">CH2_A13</text>
<text x="536" y="200.1">B0</text>
<text x="77.3" y="206.6">TOG</text>
<text x="107.8" y="206.6">TOG</text>
<text x="138.3" y="206.6">TOG</text>
<text x="168.8" y="206.6">TOG</text>
<text x="199.2" y="206.6">TOG</text>
<text x="229.7" y="206.6">TOG</text>
<text x="260.2" y="206.6">TOG</text>
<text x="290.7" y="206.6">TOG</text>
<text x="434.1" y="205.2">CH1_A5</text>
<text x="462.3" y="205.2">A1</text>
<text x="462.3" y="207.8">B1</text>
<text x="506.6" y="205.2">CH1_A13</text>
<text x="536" y="205.2">A1</text>
<text x="536" y="207.8">B1</text>
<text x="54" y="212.8">NRES1</text>
<text x="351.7" y="215.4">RAM0_IN</text>
<text x="378.5" y="210.3">CLK</text>
<text x="378.5" y="215.4">D</text>
<text x="389.6" y="212.8">Q</text>
<text x="389.6" y="215.4">Q</text>
<text x="406.5" y="212.8">PIN_BSD0</text>
<text x="460.9" y="211.7">AO1</text>
<text x="534.5" y="211.7">AO1</text>
<text x="377" y="219.3">DFF</text>
<text x="462.3" y="220.5">A0</text>
<text x="467.9" y="220.5">OUT</text>
<text x="487.7" y="220.5">PIN_SA4</text>
<text x="536" y="220.5">A0</text>
<text x="541.6" y="220.5">OUT</text>
<text x="561.4" y="220.5">PIN_SA12</text>
<text x="434.1" y="223">CH2_A4</text>
<text x="462.3" y="223">B0</text>
<text x="506.6" y="223">CH2_A12</text>
<text x="536" y="223">B0</text>
<text x="434.1" y="228.1">CH1_A4</text>
<text x="462.3" y="228.1">A1</text>
<text x="462.3" y="230.6">B1</text>
<text x="506.6" y="228.1">CH1_A12</text>
<text x="536" y="228.1">A1</text>
<text x="536" y="230.6">B1</text>
<text x="337.1" y="238.2">CLK/4</text>
<text x="378.5" y="238.2">N67</text>
<text x="460.9" y="234.6">AO1</text>
<text x="534.5" y="234.6">AO1</text>
<text x="51.4" y="240.8">REG1_D4</text>
<text x="77.3" y="246">INVERTER</text>
<text x="356.7" y="243.5">BUFFER</text>
<text x="434.1" y="245.9">CH2_A3</text>
<text x="462.3" y="245.9">B0</text>
<text x="462.3" y="243.3">A0</text>
<text x="467.9" y="243.3">OUT</text>
<text x="487.7" y="243.3">PIN_SA3</text>
<text x="506.7" y="245.9">CH2_A11</text>
<text x="536" y="245.9">B0</text>
<text x="536" y="243.3">A0</text>
<text x="541.6" y="243.3">OUT</text>
<text x="561.4" y="243.3">PIN_SA11</text>
<text x="207" y="248.4">RAM7_OUT</text>
<text x="251.5" y="248.4">DB7_OUT</text>
<text x="272.1" y="248.4">DB7_IN</text>
<text x="312.5" y="248.4">RAM7_OUT</text>
<text x="378.5" y="248.4">CLK</text>
<text x="389.6" y="250.9">Q</text>
<text x="406.5" y="250.9">PIN_ASD6</text>
<text x="434.1" y="250.9">CH1_A3</text>
<text x="462.3" y="250.9">A1</text>
<text x="506.7" y="250.9">CH1_A11</text>
<text x="536" y="250.9">A1</text>
<text x="232.3" y="253.6">BUFFER</text>
<text x="293.2" y="253.6">BUFFER</text>
<text x="351.7" y="253.5">RAM6_IN</text>
<text x="377" y="257.4">DFF</text>
<text x="378.5" y="253.5">D</text>
<text x="389.6" y="253.5">Q</text>
<text x="460.9" y="257.4">AO1</text>
<text x="462.3" y="253.5">B1</text>
<text x="534.5" y="257.4">AO1</text>
<text x="536" y="253.5">B1</text>
<text x="72.9" y="258.6">CLK/4</text>
<text x="99.1" y="261.1">B0</text>
<text x="99.1" y="258.6">A0</text>
<text x="104.7" y="258.6">OUT</text>
<text x="116.2" y="263.6">RELOAD_DIV</text>
<text x="122.5" y="261.1">NRES1</text>
<text x="144.8" y="258.6">CLK</text>
<text x="144.8" y="261.1">RESET</text>
<text x="144.8" y="263.6">LOAD</text>
<text x="157.3" y="263.6">Q1</text>
<text x="157.3" y="261.1">Q2</text>
<text x="157.3" y="258.6">Q3</text>
<text x="175.3" y="263.6">DIV1</text>
<text x="175.3" y="261.1">DIV2</text>
<text x="175.3" y="258.6">DIV3</text>
<text x="209.4" y="263.6">RAM6_IN</text>
<text x="251.5" y="263.6">DB6_OUT</text>
<text x="272.1" y="263.6">DB6_IN</text>
<text x="312.5" y="263.6">RAM6_OUT</text>
<text x="69.5" y="266.2">CLK/1024</text>
<text x="99.1" y="266.2">A1</text>
<text x="99.1" y="268.7">B1</text>
<text x="116.2" y="268.7">RELOAD_DIV</text>
<text x="125.1" y="266.2">VCC</text>
<text x="144.8" y="266.2">CEN1</text>
<text x="144.8" y="268.7">CEN2</text>
<text x="157.3" y="266.2">Q0</text>
<text x="175.3" y="266.2">DIV0</text>
<text x="232.3" y="268.9">BUFFER</text>
<text x="293.2" y="268.9">BUFFER</text>
<text x="378.5" y="266.2">CLK</text>
<text x="389.6" y="268.7">Q</text>
<text x="406.5" y="268.7">PIN_ASD5</text>
<text x="434.1" y="268.7">CH2_A2</text>
<text x="462.3" y="268.7">B0</text>
<text x="462.3" y="266.2">A0</text>
<text x="467.9" y="266.2">OUT</text>
<text x="487.7" y="266.2">PIN_SA2</text>
<text x="506.6" y="268.7">CH2_A10</text>
<text x="536" y="268.7">B0</text>
<text x="536" y="266.2">A0</text>
<text x="541.6" y="266.2">OUT</text>
<text x="561.4" y="266.2">PIN_SA10</text>
<text x="97.6" y="272.7">AO1</text>
<text x="120" y="273.8">VCC</text>
<text x="144.8" y="273.8">D3</text>
<text x="351.7" y="271.3">RAM5_IN</text>
<text x="377" y="275.2">DFF</text>
<text x="378.5" y="271.3">D</text>
<text x="389.6" y="271.3">Q</text>
<text x="434.1" y="273.8">CH1_A2</text>
<text x="462.3" y="273.8">A1</text>
<text x="506.6" y="273.8">CH1_A10</text>
<text x="536" y="273.8">A1</text>
<text x="144.8" y="276.3">D2</text>
<text x="144.8" y="278.9">D1</text>
<text x="144.8" y="281.4">D0</text>
<text x="209.4" y="278.9">RAM5_IN</text>
<text x="251.5" y="278.9">DB5_OUT</text>
<text x="272.1" y="278.9">DB5_IN</text>
<text x="312.5" y="278.9">RAM5_OUT</text>
<text x="460.9" y="280.3">AO1</text>
<text x="462.3" y="276.3">B1</text>
<text x="534.5" y="280.3">AO1</text>
<text x="536" y="276.3">B1</text>
<text x="140.6" y="285.6">CNT1</text>
<text x="232.3" y="284.1">BUFFER</text>
<text x="293.2" y="284.1">BUFFER</text>
<text x="378.5" y="284">CLK</text>
<text x="389.6" y="286.5">Q</text>
<text x="406.5" y="286.5">PIN_ASD4</text>
<text x="351.7" y="289">RAM4_IN</text>
<text x="377" y="293">DFF</text>
<text x="378.5" y="289">D</text>
<text x="389.6" y="289">Q</text>
<text x="434.1" y="291.6">CH2_A1</text>
<text x="462.3" y="291.6">B0</text>
<text x="462.3" y="289">A0</text>
<text x="467.9" y="289">OUT</text>
<text x="487.7" y="289">PIN_SA1</text>
<text x="507.7" y="291.6">CH2_A9</text>
<text x="536" y="291.6">B0</text>
<text x="536" y="289">A0</text>
<text x="541.6" y="289">OUT</text>
<text x="561.4" y="289">PIN_SA9</text>
<text x="209.4" y="294.1">RAM4_IN</text>
<text x="232.3" y="299.3">BUFFER</text>
<text x="251.5" y="294.1">DB4_OUT</text>
<text x="272.1" y="294.1">DB4_IN</text>
<text x="293.2" y="299.3">BUFFER</text>
<text x="312.5" y="294.1">RAM4_OUT</text>
<text x="434.1" y="296.7">CH1_A1</text>
<text x="462.3" y="296.7">A1</text>
<text x="462.3" y="299.2">B1</text>
<text x="507.7" y="296.7">CH1_A9</text>
<text x="536" y="296.7">A1</text>
<text x="536" y="299.2">B1</text>
<text x="378.5" y="301.7">CLK</text>
<text x="389.6" y="304.3">Q</text>
<text x="406.5" y="304.3">PIN_ASD3</text>
<text x="460.9" y="303.1">AO1</text>
<text x="534.5" y="303.1">AO1</text>
<text x="71.7" y="309.4">REG1_D5</text>
<text x="139.8" y="309.4">REG1_D5_BUF</text>
<text x="209.4" y="309.4">RAM3_IN</text>
<text x="251.5" y="309.4">DB3_OUT</text>
<text x="272.1" y="309.4">DB3_IN</text>
<text x="312.5" y="309.4">RAM3_OUT</text>
<text x="351.7" y="306.8">RAM3_IN</text>
<text x="377" y="310.8">DFF</text>
<text x="378.5" y="306.8">D</text>
<text x="389.6" y="306.8">Q</text>
<text x="462.3" y="311.9">A0</text>
<text x="467.9" y="311.9">OUT</text>
<text x="487.7" y="311.9">PIN_SA0</text>
<text x="536" y="311.9">A0</text>
<text x="541.6" y="311.9">OUT</text>
<text x="561.4" y="311.9">PIN_SA8</text>
<text x="95.1" y="314.6">BUFFER</text>
<text x="232.3" y="314.6">BUFFER</text>
<text x="293.2" y="314.6">BUFFER</text>
<text x="434.1" y="314.4">CH2_A0</text>
<text x="462.3" y="314.4">B0</text>
<text x="507.7" y="314.4">CH2_A8</text>
<text x="536" y="314.4">B0</text>
<text x="378.5" y="319.5">CLK</text>
<text x="389.6" y="322.1">Q</text>
<text x="406.5" y="322.1">PIN_ASD2</text>
<text x="434.1" y="319.5">CH1_A0</text>
<text x="462.3" y="319.5">A1</text>
<text x="462.3" y="322.1">B1</text>
<text x="507.7" y="319.5">CH1_A8</text>
<text x="536" y="319.5">A1</text>
<text x="536" y="322.1">B1</text>
<text x="115.4" y="324.7">INVERTER</text>
<text x="209.4" y="324.6">RAM2_IN</text>
<text x="232.3" y="329.8">BUFFER</text>
<text x="251.5" y="324.6">DB2_OUT</text>
<text x="272.1" y="324.6">DB2_IN</text>
<text x="293.2" y="329.8">BUFFER</text>
<text x="312.5" y="324.6">RAM2_OUT</text>
<text x="351.7" y="324.6">RAM2_IN</text>
<text x="377" y="328.5">DFF</text>
<text x="378.5" y="324.6">D</text>
<text x="389.6" y="324.6">Q</text>
<text x="460.9" y="326">AO1</text>
<text x="534.5" y="326">AO1</text>
<text x="139.8" y="334.8">A0</text>
<text x="145.4" y="334.8">OUT</text>
<text x="165.2" y="334.8">PIN_CK2M</text>
<text x="71.6" y="339.8">DIV0</text>
<text x="71.8" y="337.3">VCC</text>
<text x="86.5" y="336.2">1</text>
<text x="86.5" y="338.7">2</text>
<text x="86.5" y="341.3">3</text>
<text x="110.1" y="337.3">CLK/1024</text>
<text x="139.8" y="337.3">B0</text>
<text x="209.4" y="339.8">RAM1_IN</text>
<text x="251.5" y="339.8">DB1_OUT</text>
<text x="272.1" y="339.8">DB1_IN</text>
<text x="312.5" y="339.8">RAM1_OUT</text>
<text x="378.5" y="337.3">CLK</text>
<text x="389.6" y="339.8">Q</text>
<text x="406.5" y="339.8">PIN_ASD1</text>
<text x="71.6" y="347.5">DIV2</text>
<text x="71.6" y="344.9">DIV3</text>
<text x="71.6" y="342.4">DIV1</text>
<text x="86.5" y="343.8">4</text>
<text x="86.5" y="346.4">5</text>
<text x="139.8" y="342.4">A1</text>
<text x="139.8" y="344.9">B1</text>
<text x="232.3" y="345.1">BUFFER</text>
<text x="293.2" y="345.1">BUFFER</text>
<text x="351.7" y="342.4">RAM1_IN</text>
<text x="377" y="346.3">DFF</text>
<text x="378.5" y="342.4">D</text>
<text x="389.6" y="342.4">Q</text>
<text x="90" y="348.9">AND_5</text>
<text x="138.3" y="348.9">AO1</text>
<text x="209.4" y="355.1">RAM0_IN</text>
<text x="251.5" y="355.1">DB0_OUT</text>
<text x="272.1" y="355.1">DB0_IN</text>
<text x="312.5" y="355.1">RAM0_OUT</text>
<text x="378.5" y="355.1">CLK</text>
<text x="389.6" y="357.6">Q</text>
<text x="406.5" y="357.6">PIN_ASD0</text>
<text x="490.3" y="356.5">TITLE:</text>
<text x="553.8" y="356.5">DATE:</text>
<text x="120.5" y="365.4">INVERTER</text>
<text x="139.8" y="360.2">RELOAD_DIV</text>
<text x="232.3" y="360.3">BUFFER</text>
<text x="293.2" y="360.3">BUFFER</text>
<text x="351.7" y="360.2">RAM0_IN</text>
<text x="377" y="364.1">DFF</text>
<text x="378.5" y="360.2">D</text>
<text x="389.6" y="360.2">Q</text>
<text x="553.8" y="366.7">PAGE:</text>
<text x="490.3" y="373">BY:</text>
<text x="497.9" y="373">Sean Gonsalves</text>
<text x="536" y="373">REV:</text>
<text x="543.6" y="373">A</text>
</g>
</svg>
